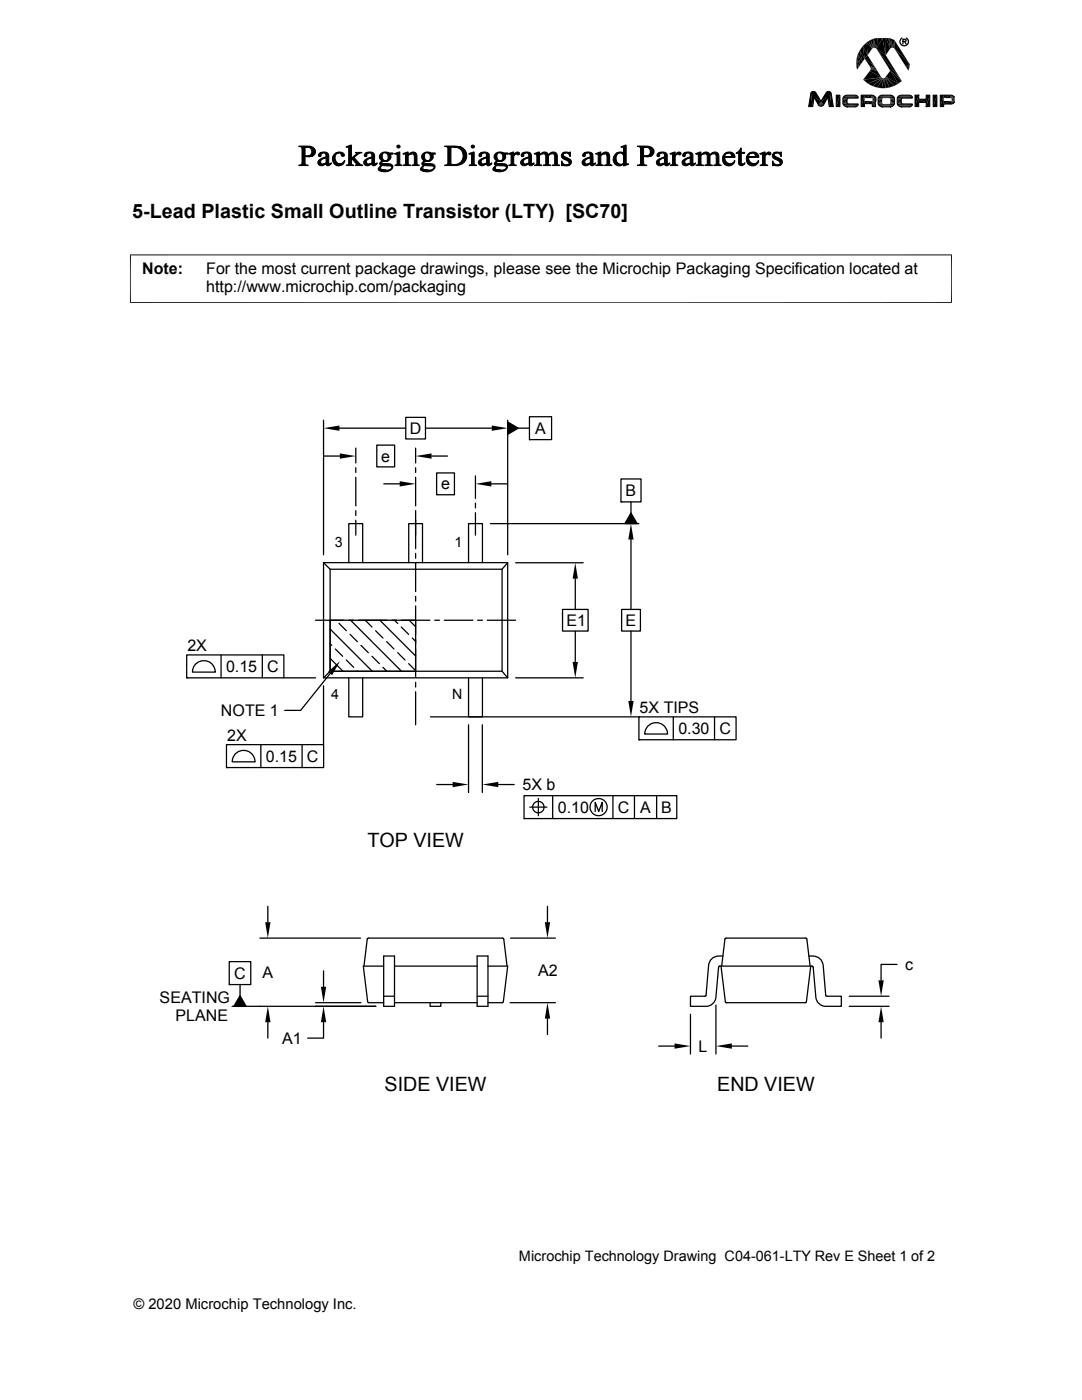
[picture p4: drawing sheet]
<svg xmlns="http://www.w3.org/2000/svg" width="216mm" height="279mm" viewBox="0 0 216 279" stroke-linecap="round" stroke-linejoin="round" font-family="sans-serif">
<g fill="none" stroke="#000" stroke-width=".25">
<path d="M180.2 8.3l.5-.1 .1-.3-.6-.1v1M180.5 8.3l.3 .5M180.8 7.6h.1a.84 .84 0 0 1 .3 1l-.3 .4a.84 .84 0 0 1-1 0 .84 .84 0 0 1-.3-.9l.4-.5M183.3 19h.1M169 21.3h.1M176 21.3h.1M177.7 21.3h.1M179.9 21.3h.1M184.8 21.3h.1M64.6 83.9v26.8M64.6 91h3.2M67.7 85.4h13.3"/>
<path d="M71 89.4v3M71 93.3v1M71 95.3v5.7M75.2 88.8h3.5v4.4h-3.5zM76.6 96.6h3.2M81 83.3h3.9v4.3h-3.9zM82.9 89.4v3M82.9 93.3v1M82.9 95.2v5.8M84.9 85.4h13.2M86.1 91h3.2M87.1 94.4h3.6v4.3h-3.6z"/>
<path d="M94.9 95v4.5M98 96.6h3.2M101.3 84.2l2.1 1.2-2.1 1.3zM101.3 83.9v26.8M103.4 85.4h2.2M105.6 83.2h4.5v4.5h-4.5zM105.6 87.7h.1M123.9 95.6h4v4.6h-4zM64.6 112.3h36.7v23h-36.7zM64.6 112.3l1.3 1.3M65.9 113.6h34.3v20.4h-34.3zM69.6 112.3v-7.8h2.8v7.8"/>
<path d="M71 101.9v1M71 103.8v3M81.6 112.3v-7.8h2.7v7.8M82.9 110.4v1M82.9 112.4v5.7M82.9 119v1M82.9 101.9v7.6M93.5 112.3v-7.8h2.8v7.8M94.9 100.4v1M94.9 102.3v4.5M97.8 104.5h29.7M101.3 112.3l-1.1 1.3"/>
<path d="M102.9 112.3h13.5M114.8 115.5v6.1M123.9 100.2h.1M125.9 102.4l1.2 2.1h-2.4zM125.9 100.2v2.2M125.9 107.7v13.9M37.3 130.7h19.3v4.6h-19.3zM37.3 135.3h.1M39.2 132.4a2.29 2.29 0 0 1 2.4-.4 2.29 2.29 0 0 1 1.4 2.1h-4.6l.3-1.1zM44.1 130.7v4.6M52.3 130.7v4.6M56.6 135.3h6.4"/>
<path d="M63 123.8h5.6M64.6 136.9v11.7M65.9 128.5l.3 .3M65.9 125.5l8.4 8.5M65.9 131.4l2.5 2.6M65.9 123.8h17v10.2h-17zM65.9 134.4l-5.9 7.4h-3.2M65.9 134l-1.3 1.3M66.9 129.5l1.5 1.5M67.6 124.4l1.5 1.5M69.1 131.7l1.5 1.5M69.6 135.3v7.8h2.8v-7.8"/>
<path d="M69.6 123.8h.9M69.8 126.6l1.5 1.5M70 123.8l10.1 10.2M71.3 133.9l.1 .1M71.5 123.8h5.7M72 128.8l1.5 1.5M72.9 123.8l1.3 1.3M74.2 131l1.5 1.4M75 125.9l1.4 1.4M75.8 123.8l7.1 7.1M76.4 133.2l.8 .8M77.2 128.1l1.4 1.4"/>
<path d="M78.2 123.8h.9M78.7 123.8l.7 .6M79.4 130.3l1.4 1.4M80.1 125.1l1.4 1.5M80.1 123.8h5.7M81.5 132.4l1.4 1.4M81.6 123.8l1.3 1.3M82.3 127.3l.6 .7M82.9 120.9v5.7M82.9 127.6v.9M82.9 129.5v5.7M82.9 136.2v.9"/>
<path d="M82.9 138.1v6.6M86.7 123.8h1M88.6 123.8h5.8M93.5 135.3v7.8h2.8v-7.8M95.3 123.8h1M97.2 123.8h5.7M100.2 134l1.1 1.3M102.9 135.3h13.5M112.2 121.6h5.1v4.3h-5.1zM114.8 125.9v6.2M124 121.6h3.8v4.3h-3.8zM125.9 125.9v14"/>
<path d="M45.2 148.6h19.4v4.6h-19.4zM45.2 153.2h.1M47.1 150.3a2.29 2.29 0 0 1 2.5-.3 2.29 2.29 0 0 1 1.3 2h-4.6l.4-1.1zM52 148.6v4.6M60.3 148.6v4.6M85.9 143.1h41.6M87.1 156.6h3.2M93.5 144.7v13.5M96.2 144.7v13.5M99.4 156.6h3.2M104.6 158.8h30.4v4.6h-30.4zM107.4 159.4v3.4"/>
<path d="M110.3 158.8v4.6M122.3 158.8v4.6M126.6 158.8v4.6M127.5 143.1h19.4v4.5h-19.4zM127.5 147.6h.1M129.4 144.8a2.28 2.28 0 0 1 2.5-.4 2.28 2.28 0 0 1 1.3 2.1h-4.6l.4-1.2zM131 158.8v4.6M134.3 143.1v4.5M142.6 143.1v4.5M104.6 163.4h.1M105.7 161.1h3.4M118.8 161.9v-1.8l.7 1.8 .7-1.8v1.8"/>
<path d="M45.7 191.9h4.3v4.6h-4.3zM45.7 196.5h.1M47.9 196.5v2.2M47.9 198.7l1.2 2.1h-2.4zM51.9 187.2h20M53.4 180.9v3.1M64.6 193.8v3.1M72.6 192.8l.7-5.4 .1-.2h26.9l.2 .2 .7 5.4M76.6 190.8h2.1v10h-2.1zM76.6 192.8h-4.1l.9 7.2 3.2 .1M76.6 198.8h2.1M78.7 192.8h16.5"/>
<path d="M95.2 190.8h2.2v10h-2.2zM95.2 198.8h2.2M97.4 192.8h3.9l-.9 7.2-3 .1M101.9 187.2h8.9M109.2 180.9v3.1M144 192.8l.7-5.4 .1-.2h16l.2 .2 .6 5.4M161.4 190.8a2.26 2.26 0 0 1 2.9 1.8l.5 6.1 3.1 .1v2h-3.1a1.99 1.99 0 0 1-2-1.8l-.5-6-.2-.2h-18.5l-.2 .2-.5 6a1.99 1.99 0 0 1-2.1 1.8h-3v-2l3-.1 .6-6.1a2.21 2.21 0 0 1 2.9-1.8M161.8 192.8l-.9 7.1-.2 .2h-15.9l-.9-7.3M169.5 198.8h7.9M179 192.5h-3.2v3.1M46.3 200.8h28.7M53.4 204v3.2"/>
<path d="M63 200.1h9M64.6 204v3.2h-3.2M78.7 200.1h16.5M85.8 200.1v.7h2.2v-.7M101.8 200.1h9M109.2 203.3v3.2M131.4 208.8h3.2M137.8 202.4v8M142.9 200.6v9.8M146 208.8h3.2M169.5 200.8h7.9M175.8 204v3.2"/>
<circle cx="107.4" cy="161.1" r="1.14"/>
<circle cx="119.4" cy="161.1" r="1.71"/>
</g>
<g fill="#000" stroke="#000" stroke-width=".2">
<path d="M80.4 30.6l.3 .1zM118.9 30.6l.2 .1zM123.9 29.3h.3zM151.6 30.6l.3 .1z"/>
<path d="M60.2 29.4h1.1h-.4v1.7h1.5l-1.5 .1v1.6l.6 .2h-1.9v-.1a.5 .5 0 0 0 .7-.6z" fill-rule="evenodd"/>
<path d="M59.6 29.1h1.6a1.26 1.26 0 0 1 1.3 .4 1.26 1.26 0 0 1 .3 1.3l-.4 .3h-1a.87 .87 0 0 0 .8-.9 .87 .87 0 0 0-.9-.8h-1.1z" fill-rule="evenodd"/>
<path d="M60.9 31.2h1.3z" fill-rule="evenodd"/>
<path d="M63.6 30.7l.3-.2h.6l-.4 .2a.36 .36 0 0 1-.1 .4 .36 .36 0 0 1-.3 .1l-.2-.1z" fill-rule="evenodd"/>
<path d="M63.5 32.1a1.65 1.65 0 0 1 1.6-.6 1.09 1.09 0 0 0-1.1 .9l.3 .3 .6 .1a.83 .83 0 0 1-.9 .3 .83 .83 0 0 1-.6-.7z" fill-rule="evenodd"/>
<path d="M63.9 30.5l.2-.1a1.3 1.3 0 0 1 1.5 .4l.1 1.9 .3 .1a.51 .51 0 0 1-.5 .3 .51 .51 0 0 1-.4-.3v-.1l-.3-.1 .3-.1v-1h-.5l.5-.3a.56 .56 0 0 0-.6-.7z" fill-rule="evenodd"/>
<path d="M64.4 32.8l.7-.1z" fill-rule="evenodd"/>
<path d="M65.7 32.7l.4-.2-.1 .3z" fill-rule="evenodd"/>
<path d="M67 30.6l.6-.1a1.1 1.1 0 0 0-.7 1.2 1.1 1.1 0 0 0 .9 1h.7a1.33 1.33 0 0 1-2-.2 1.33 1.33 0 0 1 .5-1.9z" fill-rule="evenodd"/>
<path d="M67.1 30.5a1.26 1.26 0 0 1 1.6 .4v.2a.46 .46 0 0 1-.5 0 .46 .46 0 0 1-.2-.5z" fill-rule="evenodd"/>
<path d="M67.8 32.7a.93 .93 0 0 0 .9-.7l.1 .2-.3 .5z" fill-rule="evenodd"/>
<path d="M69.1 29.3h.2z" fill-rule="evenodd"/>
<path d="M69.1 29.3l1-.3v3.7l.5 .3h-1.5l.3-.1 .2-.3v-3l-.1-.2z" fill-rule="evenodd"/>
<path d="M70.9 30.4h1.3l-.7 .4-.9 .6 1.2 1.3 .6 .3h-1.5l.2-.3-1-1.1 1-.8v-.3z" fill-rule="evenodd"/>
<path d="M72.8 30.7l.2-.2h.7h-.2a.46 .46 0 0 0-.3 .6l-.2 .2a.32 .32 0 0 1-.3-.2 .32 .32 0 0 1 .1-.4z" fill-rule="evenodd"/>
<path d="M72.7 32.1a1.64 1.64 0 0 1 1.5-.6 1.06 1.06 0 0 0-1.1 .9l.4 .3 .6 .1a.84 .84 0 0 1-.9 .3 .84 .84 0 0 1-.6-.7z" fill-rule="evenodd"/>
<path d="M73 30.5l.2-.1a1.31 1.31 0 0 1 1.5 .4l.1 1.9 .3 .1a.48 .48 0 0 1-.5 .3 .48 .48 0 0 1-.4-.4l-.2-.1 .2-.1v-1h-.5l.5-.3a.54 .54 0 0 0-.5-.7z" fill-rule="evenodd"/>
<path d="M73.6 32.8l.6-.1z" fill-rule="evenodd"/>
<path d="M74.9 32.7l.3-.2-.1 .3z" fill-rule="evenodd"/>
<path d="M75.7 33.3l.5-.3-.3 .5a.93 .93 0 0 0 1.1 .5h-1.4a.42 .42 0 0 1 .1-.7z" fill-rule="evenodd"/>
<path d="M76 30.6l.8-.3 .7 .2h-.7a.83 .83 0 0 0-.5 .8 .83 .83 0 0 0 .5 .7h.7l-1.1 .1-.2 .2v.3l1 .1a.81 .81 0 0 1 1.2 .7 2.02 2.02 0 0 1-2.8 .6h1.4a.8 .8 0 0 0 1.1-.7l-.3-.2-1.7-.1a.48 .48 0 0 1-.3-.5 .48 .48 0 0 1 .5-.4 .85 .85 0 0 1-.3-1.5z" fill-rule="evenodd"/>
<path d="M76.4 32.1h1z" fill-rule="evenodd"/>
<path d="M76.8 30.5h1.6v.3h-.5a.82 .82 0 0 1-.4 1.2h-.6a.82 .82 0 0 0 .5-.8 .82 .82 0 0 0-.6-.7z" fill-rule="evenodd"/>
<path d="M78.7 30.6l.3 .1z" fill-rule="evenodd"/>
<path d="M78.7 30.6l1.1-.3v2.1a.37 .37 0 0 0 .4 .5v.1h-1.4l.4-.3v-1.6l-.1-.3z" fill-rule="evenodd"/>
<path d="M80.4 30.6l1-.3v.6h-.5z" fill-rule="evenodd"/>
<path d="M80.9 30.9l1.3-.2-.8 .4 .1 1.6 .4 .3h-1.4l.4-.3z" fill-rule="evenodd"/>
<path d="M81.7 30.7a.84 .84 0 0 1 .9-.4 .84 .84 0 0 1 .6 .8v1.6l.5 .3h-1.5l.3-.1 .2-.3-.1-1.6-.3-.3z" fill-rule="evenodd"/>
<path d="M84.1 33.3l.5-.3-.2 .5a.93 .93 0 0 0 1 .5h-1.4a.42 .42 0 0 1 .1-.7z" fill-rule="evenodd"/>
<path d="M84.4 30.6l.9-.3 .6 .2h-.7a.83 .83 0 0 0-.5 .8 .83 .83 0 0 0 .5 .7h.7l-1.1 .1-.2 .2v.3l1.1 .1a.81 .81 0 0 1 1.1 .7 2.02 2.02 0 0 1-2.8 .6h1.4a.8 .8 0 0 0 1.2-.7l-.4-.2-1.7-.1a.48 .48 0 0 1-.3-.5 .48 .48 0 0 1 .5-.4 .85 .85 0 0 1-.3-1.5z" fill-rule="evenodd"/>
<path d="M84.8 32.1h1z" fill-rule="evenodd"/>
<path d="M85.2 30.5h1.6v.3h-.5a.81 .81 0 0 1-.4 1.2h-.6a.82 .82 0 0 0 .6-.8 .82 .82 0 0 0-.7-.7z" fill-rule="evenodd"/>
<path d="M88.7 29.1h2l1.3 .3-2 .1v3.2l1.9 .1-.9 .2h-2.3l.6-.2v-.2l.1-2.9a.46 .46 0 0 0-.7-.4z" fill-rule="evenodd"/>
<path d="M90.7 29.4h1.3a1.86 1.86 0 0 1 1.2 1.7 1.86 1.86 0 0 1-1.3 1.7h-1.2a1.73 1.73 0 0 0 1.7-1.7 1.73 1.73 0 0 0-1.7-1.7z" fill-rule="evenodd"/>
<path d="M93.6 30.6l.3 .1z" fill-rule="evenodd"/>
<path d="M93.6 30.6l1-.3v2.1a.36 .36 0 0 0 .1 .4 .36 .36 0 0 0 .4 .1v.1h-1.5v-.1a.38 .38 0 0 0 .5-.5v-1.5l-.1-.1z" fill-rule="evenodd"/>
<path d="M95.7 30.7l.2-.2h.6h-.1a.43 .43 0 0 0-.3 .6l-.2 .2a.32 .32 0 0 1-.3-.2 .32 .32 0 0 1 .1-.4z" fill-rule="evenodd"/>
<path d="M95.7 31.9l.9-.4h.5a1.08 1.08 0 0 0-1.1 .9l.4 .3 .5 .1a.79 .79 0 0 1-.9 .2 .79 .79 0 0 1-.5-.9z" fill-rule="evenodd"/>
<path d="M95.9 30.5a1.28 1.28 0 0 1 1.7 .4v1.7l.4 .2a.48 .48 0 0 1-.5 .3 .48 .48 0 0 1-.4-.4l-.2-.1 .2-.1v-1h-.5l.5-.2-.1-.6z" fill-rule="evenodd"/>
<path d="M96.5 32.8l.6-.1z" fill-rule="evenodd"/>
<path d="M97.8 32.7l.3-.2-.1 .3z" fill-rule="evenodd"/>
<path d="M98.6 33.3l.5-.3-.3 .5a.94 .94 0 0 0 1.1 .5h-1.4a.42 .42 0 0 1 .1-.7z" fill-rule="evenodd"/>
<path d="M98.9 30.6a1.47 1.47 0 0 1 1.5-.1h-.7a.81 .81 0 0 0-.6 .8 .81 .81 0 0 0 .7 .7h.6l-1.1 .1-.2 .5 1.7 .1a.6 .6 0 0 1 .5 .7 2.05 2.05 0 0 1-2.8 .6 4.5 4.5 0 0 0 2.3-.3l.2-.4-.2-.2h-1.3a.55 .55 0 0 1-.8-.6l.4-.4a.85 .85 0 0 1-.2-1.5z" fill-rule="evenodd"/>
<path d="M99.3 32.1h1z" fill-rule="evenodd"/>
<path d="M99.7 30.5h1.6v.3h-.6a.83 .83 0 0 1-.3 1.2h-.6h.1a.84 .84 0 0 0 .4-.8 .84 .84 0 0 0-.6-.7z" fill-rule="evenodd"/>
<path d="M101.5 30.6l.2 .1z" fill-rule="evenodd"/>
<path d="M101.5 30.6l1-.3v.6h.2l-.2 .3v1.5l.5 .3h-1.5l.5-.3v-1.7l-.1-.2z" fill-rule="evenodd"/>
<path d="M102.7 30.7h.2l-.4 .2z" fill-rule="evenodd"/>
<path d="M102.7 30.7a.5 .5 0 0 1 .5-.4 .5 .5 0 0 1 .5 .5 .49 .49 0 0 1-.8-.1z" fill-rule="evenodd"/>
<path d="M104.1 30.7l.3-.2h.6h-.2a.46 .46 0 0 0-.3 .6l-.1 .2a.32 .32 0 0 1-.4-.2 .32 .32 0 0 1 .1-.4z" fill-rule="evenodd"/>
<path d="M104 32.1a1.64 1.64 0 0 1 1.5-.6 1.06 1.06 0 0 0-1.1 .9l.4 .3 .6 .1a.84 .84 0 0 1-.9 .3 .84 .84 0 0 1-.6-.7z" fill-rule="evenodd"/>
<path d="M104.4 30.5l.1-.1a1.31 1.31 0 0 1 1.5 .4l.1 1.9 .3 .1a.48 .48 0 0 1-.5 .3 .48 .48 0 0 1-.4-.4l-.2-.1 .2-.1v-1h-.4l.4-.3a.54 .54 0 0 0-.5-.7z" fill-rule="evenodd"/>
<path d="M104.9 32.8l.6-.1z" fill-rule="evenodd"/>
<path d="M106.2 32.7l.4-.2-.2 .3z" fill-rule="evenodd"/>
<path d="M106.6 30.6l.3 .1z" fill-rule="evenodd"/>
<path d="M106.6 30.6l1.1-.3v.6h-.6l-.1-.1z" fill-rule="evenodd"/>
<path d="M107.1 30.9l1.3-.2-.7 .3v1.7l.4 .3h-1.4l.4-.3z" fill-rule="evenodd"/>
<path d="M107.9 30.7a.86 .86 0 0 1 1.5 .2h.2l-.2 .1 .1 1.7 .4 .3h-1.5l.5-.3v-1.5l-.2-.4z" fill-rule="evenodd"/>
<path d="M109.5 30.8l.2-.2 .5 .1-.6 .2h-.2z" fill-rule="evenodd"/>
<path d="M109.7 30.6a.85 .85 0 0 1 .9-.2 .85 .85 0 0 1 .6 .7v1.3a.37 .37 0 0 0 .5 .5v.1h-1.5l.5-.3v-1.5a.45 .45 0 0 0-.5-.5z" fill-rule="evenodd"/>
<path d="M112 32.1a1.36 1.36 0 0 0 1.6 .9l-1.6 .1z" fill-rule="evenodd"/>
<path d="M112.2 30.7l.2-.2h.5a.39 .39 0 0 0-.5 .2 .39 .39 0 0 0 .2 .5l.8 .4a.73 .73 0 0 1 .6 .6 .73 .73 0 0 1-.4 .8h-.5l.4-.4a1.73 1.73 0 0 0-1.1-.9l-.4-.5z" fill-rule="evenodd"/>
<path d="M112.4 30.5l.4-.2 .8 .1z" fill-rule="evenodd"/>
<path d="M112.2 33h1.4l-.5 .1z" fill-rule="evenodd"/>
<path d="M112.4 30.5l1.4-.2v.9l-.2-.1a.7 .7 0 0 0-.7-.6z" fill-rule="evenodd"/>
<path d="M116.5 30.6l.1-.1h.6l-.4 .2a.36 .36 0 0 1 0 .4 .36 .36 0 0 1-.4 .1l-.1-.2z" fill-rule="evenodd"/>
<path d="M116.5 31.8l.8-.3h.5a1.09 1.09 0 0 0-1.1 .9l.3 .3 .6 .1a.89 .89 0 0 1-1.5-.2l.1-.4z" fill-rule="evenodd"/>
<path d="M116.6 30.5l.2-.1a1.1 1.1 0 0 1 1.3 .2 1.1 1.1 0 0 1 .2 1.2v.8l.4 .2a.51 .51 0 0 1-.4 .3 .51 .51 0 0 1-.5-.3v-.1l-.2-.1 .2-.1v-1h-.5l.5-.3a.55 .55 0 0 0-.6-.7z" fill-rule="evenodd"/>
<path d="M117.1 32.8l.7-.1z" fill-rule="evenodd"/>
<path d="M118.5 32.7l.3-.2-.1 .3z" fill-rule="evenodd"/>
<path d="M118.9 30.6l1-.3v.6h-.6z" fill-rule="evenodd"/>
<path d="M119.3 30.9l1.4-.2-.8 .4v1.3a.39 .39 0 0 0 .1 .4 .39 .39 0 0 0 .4 .1v.1h-1.5l.5-.3z" fill-rule="evenodd"/>
<path d="M120.1 30.7a.84 .84 0 0 1 .9-.3 .84 .84 0 0 1 .6 .7l.1 1.6 .4 .3h-1.4l.4-.3v-1.7l-.4-.3z" fill-rule="evenodd"/>
<path d="M122.7 30.9l.4-.4h.6a1.2 1.2 0 0 0-.8 1.2 1.2 1.2 0 0 0 .9 1.1h-1a1.4 1.4 0 0 1-.1-1.9z" fill-rule="evenodd"/>
<path d="M123.1 30.5a1.12 1.12 0 0 1 1.3 .1z" fill-rule="evenodd"/>
<path d="M123.9 29.3l1-.3v3.3l.3 .4h-.8a1.19 1.19 0 0 1-1.6 .1h1l.6-.3v-1.4l-.3-.5h.3v-1v-.2z" fill-rule="evenodd"/>
<path d="M124.4 32.7h1v.1l-1 .3z" fill-rule="evenodd"/>
<path d="M127.7 29.4h1.1h-.4v1.7h1.6l-1.6 .1v1.1a.47 .47 0 0 0 .1 .5 .47 .47 0 0 0 .6 .1v.1h-1.9l.4-.1 .2-.3z" fill-rule="evenodd"/>
<path d="M127.2 29.1h1.6a1.23 1.23 0 0 1 1.3 .4 1.23 1.23 0 0 1 .2 1.3l-.3 .3h-1.1a.87 .87 0 0 0 .9-.9 .87 .87 0 0 0-1-.8h-1.1z" fill-rule="evenodd"/>
<path d="M128.4 31.2h1.4z" fill-rule="evenodd"/>
<path d="M131.2 30.7l.3-.2h.6h-.2a.42 .42 0 0 0-.3 .6l-.2 .2a.32 .32 0 0 1-.3-.2 .32 .32 0 0 1 .1-.4z" fill-rule="evenodd"/>
<path d="M131.3 31.9l.7-.4h.6a1.12 1.12 0 0 0-1.1 .9l.4 .3 .6 .1a.79 .79 0 0 1-1 .2 .79 .79 0 0 1-.5-.9z" fill-rule="evenodd"/>
<path d="M131.5 30.5a1.23 1.23 0 0 1 1.6 .4l.1 1.7 .3 .2a.48 .48 0 0 1-.5 .3 .48 .48 0 0 1-.4-.4l-.2-.1 .2-.1v-1h-.4l.4-.2-.1-.6-.4-.2z" fill-rule="evenodd"/>
<path d="M132 32.8l.6-.1z" fill-rule="evenodd"/>
<path d="M133.3 32.7l.3-.2-.1 .3z" fill-rule="evenodd"/>
<path d="M133.7 30.6l.3 .1z" fill-rule="evenodd"/>
<path d="M133.7 30.6l1-.3v.6h.2l-.2 .3 .1 1.5 .5 .3h-1.6l.5-.3v-1.8l-.1-.1z" fill-rule="evenodd"/>
<path d="M134.9 30.7h.3l-.5 .2z" fill-rule="evenodd"/>
<path d="M134.9 30.7a.49 .49 0 0 1 .5-.4 .49 .49 0 0 1 .5 .5 .47 .47 0 0 1-.7-.1z" fill-rule="evenodd"/>
<path d="M136.3 30.7l.3-.2h.6a.44 .44 0 0 0-.5 .6 .31 .31 0 0 1-.4 .1 .31 .31 0 0 1 0-.5z" fill-rule="evenodd"/>
<path d="M136.4 31.9l.7-.4h.6a1.11 1.11 0 0 0-1 .9l.3 .3 .6 .1a.79 .79 0 0 1-1 .2 .79 .79 0 0 1-.4-.9z" fill-rule="evenodd"/>
<path d="M136.6 30.5a1.23 1.23 0 0 1 1.7 .4v1.7l.4 .2a.48 .48 0 0 1-.5 .3 .48 .48 0 0 1-.5-.4l-.2-.1 .2-.1v-1h-.4l.4-.2-.1-.6z" fill-rule="evenodd"/>
<path d="M137.1 32.8l.6-.1z" fill-rule="evenodd"/>
<path d="M138.4 32.7l.4-.2-.1 .3z" fill-rule="evenodd"/>
<path d="M138.8 30.6l.3 .1z" fill-rule="evenodd"/>
<path d="M138.8 30.6l1.1-.3v.6h-.6l-.1-.1z" fill-rule="evenodd"/>
<path d="M139.3 30.9l1.3-.2-.7 .3v1.7l.5 .3h-1.5l.4-.3z" fill-rule="evenodd"/>
<path d="M140.1 30.7a.86 .86 0 0 1 1.5 .2h.2l-.2 .2 .1 1.6 .4 .3h-1.4l.4-.3v-1.8l-.4-.2z" fill-rule="evenodd"/>
<path d="M141.8 30.8l.1-.2 .5 .1-.8 .2z" fill-rule="evenodd"/>
<path d="M141.9 30.6a.85 .85 0 0 1 1-.2 .85 .85 0 0 1 .5 .8l.1 1.5 .4 .3h-1.5v-.1a.37 .37 0 0 0 .5-.4v-1.2a.52 .52 0 0 0-.5-.6z" fill-rule="evenodd"/>
<path d="M144.5 30.7l.3-.2h.6a.73 .73 0 0 0-.8 .7l-.4 .1z" fill-rule="evenodd"/>
<path d="M144.8 30.5a1.17 1.17 0 0 1 1.9 .9h-2.1a1.11 1.11 0 0 0 1.1 1.2l-1.2 .1-.3-.7v-.6v-.1l1.8-.1a.62 .62 0 0 0-.6-.7z" fill-rule="evenodd"/>
<path d="M144.5 32.7l1.2-.1a.85 .85 0 0 0 .9-.6l.1 .1a1.26 1.26 0 0 1-1 1 1.26 1.26 0 0 1-1.2-.4z" fill-rule="evenodd"/>
<path d="M147.8 29.5h.1v.9h.7v.2h-.7v1.9l.3 .2-.8 .1v-2.2l-.5-.1 .6-.4z" fill-rule="evenodd"/>
<path d="M147.4 32.8l.9-.1 .2-.2h.2l-.1 .1a.68 .68 0 0 1-1.2 .2z" fill-rule="evenodd"/>
<path d="M149.3 30.7l.3-.2h.5a.73 .73 0 0 0-.7 .7l-.4 .1z" fill-rule="evenodd"/>
<path d="M149.6 30.5l.1-.1a1.17 1.17 0 0 1 1.7 1h-2a1.1 1.1 0 0 0 1.1 1.2l-1.3 .1-.3-.7 .1-.7 1.7-.1a.66 .66 0 0 0-.6-.7z" fill-rule="evenodd"/>
<path d="M149.2 32.7l1.5-.1 .4-.2 .2-.4a1.16 1.16 0 0 1-.8 1.1 1.16 1.16 0 0 1-1.3-.4z" fill-rule="evenodd"/>
<path d="M151.6 30.6l1.1-.3v.6h.1l-.1 .3v1.5l.5 .3h-1.5l.4-.3v-1.5v-.4z" fill-rule="evenodd"/>
<path d="M152.8 30.7h.3l-.4 .2z" fill-rule="evenodd"/>
<path d="M152.9 30.6a.43 .43 0 0 1 .6-.3 .43 .43 0 0 1 .3 .5l-.4 .1-.6-.2z" fill-rule="evenodd"/>
<path d="M154.1 32.1a1.35 1.35 0 0 0 1.6 .9l-1.6 .1z" fill-rule="evenodd"/>
<path d="M154.3 30.7l.2-.2h.5h-.3a.35 .35 0 0 0-.2 .3 .35 .35 0 0 0 .2 .4l.8 .4a.73 .73 0 0 1 .6 .6 .73 .73 0 0 1-.4 .8h-.5l.4-.4a1.71 1.71 0 0 0-1.1-.9 .63 .63 0 0 1-.2-1z" fill-rule="evenodd"/>
<path d="M154.5 30.5l.4-.2 .8 .1z" fill-rule="evenodd"/>
<path d="M154.3 33h1.4l-.5 .1z" fill-rule="evenodd"/>
<path d="M154.5 30.5l1.4-.2v.9l-.2-.1a.7 .7 0 0 0-.7-.6z" fill-rule="evenodd"/>
<circle cx="79.5" cy="29.3" r=".31"/>
<circle cx="94.3" cy="29.3" r=".31"/>
</g>
<g fill="#000">
<path d="M161.8 18.6l.7 .8-.3 1.9zM161.9 18.4l.6 1-.7-.8zM161.9 18.4l.6 1zM161.9 18.4l.1-.1 .5 1.1zM162 18.3l.5 1.1zM162 18.3l.1-.1 .4 1.2zM162.1 18.2l.4 1.2zM162.1 18.2h.2l.2 1.2zM162.3 18.2l.2 1.2zM162.3 18.2l.2 .1v1.1zM162.5 18.3v1.1zM162.5 18.3l.2 .1-.2 1z"/>
<path d="M162.7 18.4l-.2 1zM162.7 18.4l.1 .1-.3 .9zM162.8 18.5l-.3 .9zM162.8 18.5l1 1.7-1.3-.8zM164.9 18.5l.3 .9-1.4 .8zM164.9 18.5l.3 .9zM165 18.4l.2 1zM165 18.4l.2 1-.3-.9zM165 18.4l.1-.1 .1 1.1zM165.1 18.3l.1 1.1zM165.3 18.2l-.1 1.2zM165.1 18.3l.2-.1-.1 1.2z"/>
<path d="M165.3 18.2h.2l-.3 1.2zM165.5 18.2l-.3 1.2zM165.5 18.2l.1 .1-.4 1.1zM165.6 18.3l-.4 1.1zM165.6 18.3l.1 .1-.5 1zM165.7 18.4l-.5 1zM165.7 18.4l.1 .2-.6 .8zM165.8 18.6l-.3 2.7-.3-1.9zM166.9 19h.7l-.7 2.3zM168.2 19.6h1l-1 .1zM168.2 19.7l1-.1zM168.2 19.7h.8l-.8 .1z"/>
<path d="M168.2 19.8l.8-.1v.1zM168.2 19.8h.8v.7zM168.7 19.1l1.9-.1zM170.9 12.6v.7zM170.9 12v.6zM170.9 13.3l.1 .6zM172.5 11.7l-1.5 2.2zM171 11.4l-.1 .6zM170.9 12.6l.1 1.3zM171.2 10.8l-.2 .6zM171 11.7l.3 1.7-.4-.8zM170.9 12.6l.4 .8-.3 .5z"/>
<path d="M171.4 10.2l-.2 .6zM171.5 10.2l-.3 .6zM171.2 10.9l.5 2-.7-1.2zM171 11.7l.7 1.2-.4 .5zM171.8 9.7l-.4 .5zM171.8 19h.7l-.7 2.3zM171.6 10.1l.5 2.2-.9-1.4zM171.2 10.9l.9 1.4-.4 .6zM172.1 9.2l-.3 .5zM172.2 9.2l-.4 .5zM172.2 15.9l.5 .5zM172.3 15.9l.4 .4z"/>
<path d="M172.5 19h1.4l-1.4 .6zM172.5 19.6l1.4-.6v.6zM172.5 11.7l1.2 1.7zM172.2 9.2l.3 2.5-.9-1.6zM171.6 10.1l.9 1.6-.4 .6zM172.6 8.7l-.5 .5zM172.1 9.2l.5-.4zM172.7 16.4l.5 .3zM172.7 16.3l.6 .4zM172.6 8.7l.5-.3zM173.1 11l2.8 4.4zM173.1 11l1.2 2-1.8-1.3z"/>
<path d="M172.2 9.2l.7-.7 .2 2.5zM172.2 9.2l.9 1.8-.6 .7zM173.2 16.7l.6 .4zM173.3 16.7l.5 .3zM173.1 8.3l.5-.3zM173.7 13.8v.2zM173.7 14l-1.4 1.9zM173.8 13.8l-.1 .2zM173.7 13.6v.2zM173.7 13.4v.2zM173.8 13.6l-.1 .2zM173.7 13.4l.1 .2z"/>
<path d="M173.8 17.1l.6 .2zM173.8 17l.6 .3zM173.9 19v.6zM174.2 19l-.2 .6zM173.9 19h.3l-.3 .6zM174.4 19.1l-.4 .5zM174.2 19l.2 .1-.4 .5zM174 9.7l-.9 1.3zM172.9 8.5l.4-.3 .7 1.5zM172.9 8.5l1.1 1.2-.9 1.3zM174.1 19.6l.5-.4zM174.4 19.1l.2 .1-.5 .4z"/>
<path d="M174.1 19.7l.7-.2zM174.1 19.7l.5-.5 .2 .3zM174.1 19.7l.7-.2v.2zM174.1 19.7h.7l-.7 .3zM174.2 9.6l-.2 .1zM173.3 8.2l.4-.2 .5 1.6zM173.3 8.2l.9 1.4-.2 .1zM174.2 7.7l.6-.1zM173.6 8l.6-.2zM174 9.7l.2-.1zM174.3 7.7l.6 2-.3-.2zM173.7 8l.6-.3v1.8z"/>
<path d="M173.7 8l.6 1.5-.1 .1zM172.5 11.7l1.8 1.3-.6 .4zM173.7 13.4l.6-.4 .3 .4zM174.2 9.6l.2-.1zM174.4 17.3l.7 .2zM174.3 9.5h.3zM174.3 7.7l.3 1.8h-.3zM173.7 13.4h.9l-.8 .2zM173.8 13.6l.8-.2 .3 .4zM174.6 9.5l.2 .1zM174.3 7.7l.8-.1zM173.8 13.6l1.1 .2h-1.1z"/>
<path d="M173.8 13.8h1.1l.2 .4zM174.8 9.6l.1 .1zM174.9 9.7l1.8 1.3 3.2 5.2zM175.1 17.5l.6 .1zM173.8 13.8l1.3 .4h-1.5zM173.6 14.2h1.5l.7 1.2zM175.1 7.6h1l-1.2 2.1zM174.3 7.7l.8-.1-.2 2.1zM175.2 19.8h.8v.7zM175.2 19.6h1l-1 .1zM175.2 19.7l1-.1zM175.2 19.7h.8l-.8 .1z"/>
<path d="M175.2 19.8l.8-.1v.1zM175.7 17.6h.7zM175.8 15.4l.2 .2zM173.6 14.2l2.2 1.2-3.5 .5zM172.3 15.9l3.6-.4zM175.9 15.4l.1 .2zM172.3 15.9l3.6-.4-2.7 1.2zM173.2 16.7l2.7-1.2 .2 .1zM176 15.6h.2zM176 15.5l.2 .1zM173.2 16.7l2.9-1.1-2 1.6zM174.1 17.2l2-1.6h.1z"/>
<path d="M176.1 7.6h.7l-.1 3.4zM176.1 7.6l.6 3.4-1.8-1.3zM176.2 15.6h.2zM174.1 17.2l2.1-1.6-1.2 1.9zM176.2 15.6l-1.2 1.9zM176.3 15.6l-.3 2-1-.1zM176.3 15.6h.1l-.4 2zM176.4 17.6h.6zM176.4 17.6l.6-.1zM176.4 15.6l.2-.1zM176.4 15.6l.3 2h-.7zM176.5 15.6l1 1.8-.8 .2z"/>
<path d="M176.5 15.6l.2-.1 .8 1.9zM176.7 15.4l-.1 .1zM176.6 15.5l.1-.1zM176.7 15.5l1.7 1.6-.9 .3zM176.7 15.5l.1-.2 1.6 1.8zM177.6 9.7l-.9 1.3zM177.6 14.1l-.9 1.3zM176.8 15.3l2.4 1.4-.8 .4zM177.7 14.1l1.5 2.6-2.4-1.4zM176.8 7.6h.5l.3 2.1zM176.8 7.6l.8 2.1-.9 1.3zM177 17.5l.7-.1z"/>
<path d="M177.3 7.6l.9 1.9h-.3zM177.3 7.6l.6 1.9-.3 .2zM177.4 7.6l.5 .1zM177.3 7.6l.4 .1zM177.5 7.6l.4 .1zM174.9 9.7l2.8 4.4zM177.7 17.4l.6-.2zM177.7 14.1l2.2 2.1-.7 .5zM174.9 9.7l5 6.5-2.2-2.1zM176 19l2 .1zM177.3 7.6l.4 .1 .5 1.8zM177.8 9.6l-.2 .1z"/>
<path d="M177.6 9.7l.2-.1zM177.8 9.6l.2-.1zM178 9.5h.2zM177.7 7.7l.8 .3-.3 1.5zM178.3 17.2l.6-.3zM178.2 9.5l.2 .1zM177.9 7.7l.5 .3zM177.9 7.7l.6 .3zM178.5 8l3 4.8-3-3.2zM178.5 8v1.6l-.3-.1zM177.7 19.7h.8v.1zM177.7 19.7l.8 .1h-.8z"/>
<path d="M177.5 19.6h1v.1zM177.5 19.6l1 .1zM177.7 19.8h.8l-.8 .7zM178.4 9.6l.1 .1zM178.5 9.7l2.8 4.4zM178.9 16.9l.5-.3zM179 19.8h.8v.7zM179 19.7h.9l-.9 .1zM179 19.8l.9-.1-.1 .1zM179 19.6h1l-1 .1zM179 19.7l1-.1zM179.4 16.6l.6-.4z"/>
<path d="M179.5 19.1l2-.1zM176.7 11l3.2 5.2zM176.7 11l3.3 5.2zM178.5 9.6l3 3.2-.7 .5zM181.4 13.4l-.1 .7zM180.8 13.3l.6 .1-.1 .7zM181.5 12.8l-.1 .6zM180.8 13.3l.4-.3 .2 .4zM181.2 13l.3-.2-.1 .6zM178.4 8l3.1 4.8zM182.6 19h.7l-.7 2.3zM184.8 19h.7l-.7 2.3z"/>
<path d="M186.2 19h.7l-.7 2.3zM187.6 19h.7l-.7 2.3zM188.3 19h1.4l-1.4 .6zM188.3 19.6l1.4-.6v.6zM189.7 19v.6zM189.7 19h.2l-.2 .6zM189.9 19l-.1 .6zM189.9 19l.3 .1-.4 .5zM190.2 19.1l-.4 .5zM190.2 19.1l.2 .2-.6 .3zM189.8 19.6l.6-.3 .1 .2zM190.4 19.3l.1 .2z"/>
<path d="M189.8 19.6l.7-.1zM189.9 19.7l.6-.2v.2zM189.9 19.7l.6-.2zM189.9 19.7h.6l-.6 .3zM161.8 18.6l.4 2.7h-.8zM162.5 19.4l1.3 .8-.5 .8zM163.8 20.2l-.3 .9-.2-.1zM163.8 20.2l-.1 1-.2-.1zM163.8 20.2v1h-.1zM163.8 20.2l.2 1h-.2zM163.8 20.2l.3 .9-.1 .1zM163.8 20.2l.5 .8-.2 .1z"/>
<path d="M163.8 20.2l1.4-.8-.9 1.6zM165.8 18.6l.5 2.7h-.8zM167.6 19v2.3h-.7zM168.2 20.6l1 .1h-1zM168.2 20.6l1 .1zM168.2 20.5l.8 .1h-.8zM168.2 20.5h.8v.1zM168.2 19.8l.8 .7h-.8zM168.7 21.3h2zM172.5 19v2.3h-.7zM172.5 20.2h1.5l-1.5 .5zM172.5 20.7l1.5-.5v.5z"/>
<path d="M173.8 20.7l.8-.1zM174 20.7l.6-.1 .1 .1zM174 20.7h.7zM174 20.2l.3 .5h-.3zM174 20.2l.6 .4-.3 .1zM174 20.2l.3 .5zM174.1 20.8l.6-.1v.1zM174.1 20.8h.6l-.6 .5zM174.1 21.3l.6-.5v.5zM174 20.2l.6 .4zM174.1 20.1l.6 .3-.1 .2zM174.1 20.1l.7 .1-.1 .2z"/>
<path d="M174.1 20.1l.6 .3zM174.1 20l.7 .2zM174.1 20l.7-.3v.5zM175.2 19.8l.8 .7h-.8zM175.2 20.6l1 .1h-1zM175.2 20.6l1 .1zM175.2 20.5l.8 .1h-.8zM175.2 20.5h.8v.1zM176 21.3h2zM177.7 20.6l.8-.1v.1zM177.7 20.5h.8l-.8 .1zM177.5 20.7l1-.1v.1z"/>
<path d="M177.5 20.7l1-.1zM177.7 20.5l.8-.7v.7zM179 19.8l.8 .7h-.8zM179 20.5l.9 .1h-.9zM179 20.5h.8l.1 .1zM179 20.6l1 .1h-1zM179 20.6l1 .1zM179.5 21.3h2zM183.3 19v2.3h-.7zM183.3 19.8l1.5 .6h-1.5zM185.5 19v2.3h-.7zM183.3 19.8h1.5v.6z"/>
<path d="M186.9 19v2.3h-.7zM188.3 19v2.3h-.7zM188.3 20.2h1.5l-1.5 .5zM188.3 20.7l1.5-.5v.5zM189.8 20.2l.3 .5h-.3zM189.8 20.2l.5 .4-.2 .1zM189.8 20.2l.3 .5zM189.9 20.1l.6 .3-.2 .2zM189.8 20.2l.5 .4zM189.9 20.1l.6 .3zM189.9 20l.6-.3v.5zM189.9 20.1l.6 .1v.2z"/>
<path d="M189.9 20l.6 .2zM64.6 85.4l3.1-.5v1.1zM67.8 90.5l3.2 .5-3.2 .5zM79.8 96l3.1 .6-3.1 .5zM82.9 91l3.2-.5v1zM94.9 96.6l3.1-.6v1.1zM98.1 84.9l3.2 .5-3.2 .6zM101.3 84.2l2.1 1.2-2.1 1.3zM114.8 112.3l.5 3.2h-1zM125.9 104.5l.5 3.2h-1zM125.9 102.4l1.2 2.1h-2.4zM65.4 134.1l2.4-2.2-1.5 2.8z"/>
<path d="M114.3 132.1h1l-.5 3.2zM125.4 139.9h1l-.5 3.2zM90.3 156l3.2 .6-3.2 .5zM96.2 156.6l3.2-.6v1.1zM52.9 184h1.1l-.6 3.2zM64 196.9h1.1l-.5 3.2zM108.7 184h1.1l-.6 3.2zM175.3 195.6h1l-.5 3.2zM47.9 198.7l1.2 2.1h-2.4zM53.4 200.8l.6 3.2h-1.1zM64.6 200.8l.5 3.2h-1.1zM109.2 200.1l.6 3.2h-1.1z"/>
<path d="M134.6 208.2l3.2 .6-3.2 .5zM142.9 208.8l3.1-.6v1.1zM175.8 200.8l.5 3.2h-1z"/>
</g>
<path d="M176.5 15.6v2" fill="none" stroke="#000" stroke-width=".3"/>
<g fill="none" stroke="#000" stroke-width=".2">
<path d="M161.9 18.4l.3-.2 .6 .2 1 1.8 1.1-1.8 .3-.2 .6 .2 .5 2.9h-.8l-.3-1.9-.9 1.6a.63 .63 0 0 1-1 0l-.9-1.6-.2 1.9h-.8zM166.9 19h.7v2.3h-.7zM168.3 19.3h2.9M168.3 19.3l.7-.3h1.6a.55 .55 0 0 1 .6 .6h-2.1l-.1 .2 .1 .9h2.1v.3l-.4 .3h-1.8a.95 .95 0 0 1-.8-.6v-1.1zM168.4 19.1h2.7M168.7 19h2.2M171.8 19h2.3a.92 .92 0 0 1 .7 .7 .92 .92 0 0 1-.2 .9l.1 .7h-.6v-.5l-.3-.1h-1.3v.6h-.7zM175.5 19.1h2.7M175.7 19h2.3M177.7 19a.82 .82 0 0 1 .8 .6v1.1a.89 .89 0 0 1-.8 .6h-1.7a.89 .89 0 0 1-.8-.6v-1.1a.82 .82 0 0 1 .8-.6M178.4 19.3h-3.1M179.1 19.3h3"/>
<path d="M179.2 19.3l.7-.3h1.6a.55 .55 0 0 1 .6 .6h-2.2l-.1 .2 .1 .9h2.2v.3l-.4 .3h-1.8a.89 .89 0 0 1-.9-.6v-1.1zM179.5 19h2.3M181.9 19.1h-2.6M182.6 19h.7v.8h1.5v-.8h.7v2.3h-.7v-.9h-1.5v.9h-.7zM186.2 19h.7v2.3h-.7zM190.5 19.4l-.6-.4h-2.3v2.3h.7v-.5l1.7-.1 .5-.3M168.3 21h2.9M168.5 21.2h2.6M168.7 21.3h2.2M175.5 21.2h2.7M175.7 21.3h2.3M178.4 21h-3.1"/>
<path d="M179.1 21h3M179.3 21.2h2.7M179.5 21.3h2.3M26 50.8v9.7M189.9 50.8v9.7M189.9 50.9h-164M25.9 60.4h164"/>
</g>
<path d="M171.2 20.8h-3M175.2 20.8h3.3M182.1 20.8h-3.1" fill="none" stroke="#000" stroke-width=".21"/>
<path d="M171.2 19.5h-3M175.2 19.5h3.3M182.1 19.5h-3.1" fill="none" stroke="#000" stroke-width=".23"/>
<g font-size="3.9">
<text x="26.4" y="43.5">5-Lead Plastic Small Outline Transistor (LTY) [SC70]</text>
<text x="73.3" y="169.1">TOP VIEW</text>
<text x="76.7" y="217.6">SIDE VIEW</text>
<text x="143.1" y="217.6">END VIEW</text>
</g>
<g font-size="3.2">
<text x="28.4" y="54.6">Note:</text>
<text x="41.1" y="58.3">http://www.microchip.com/packaging</text>
<text x="41.1" y="54.6">For the most current package drawings, please see the Microchip Packaging Specification located at</text>
<text x="81.7" y="86.6">D</text>
<text x="106.8" y="86.6">A</text>
<text x="76.1" y="92.1">e</text>
<text x="88" y="97.7">e</text>
<text x="124.8" y="99">B</text>
<text x="113" y="124.9">E1</text>
<text x="124.8" y="124.9">E</text>
<text x="37.4" y="129.9">2X</text>
<text x="45.1" y="134.1">0.15</text>
<text x="53.3" y="134.1">C</text>
<text x="44.1" y="142.9">NOTE 1</text>
<text x="127.6" y="142.3">5X TIPS</text>
<text x="45.3" y="147.8">2X</text>
<text x="135.4" y="146.5">0.30</text>
<text x="143.6" y="146.5">C</text>
<text x="53" y="152">0.15</text>
<text x="61.3" y="152">C</text>
<text x="104.2" y="157.7">5X b</text>
<text x="111.3" y="162.2">0.10</text>
<text x="123.3" y="162.2">C</text>
<text x="127.7" y="162.2">A</text>
<text x="131.9" y="162.2">B</text>
<text x="46.7" y="195.3">C</text>
<text x="52.4" y="195.2">A</text>
<text x="107.4" y="194.8">A2</text>
<text x="180.6" y="193.6">c</text>
<text x="31.9" y="200.1">SEATING</text>
<text x="35" y="203.8">PLANE</text>
<text x="56.3" y="208.3">A1</text>
<text x="139.4" y="209.9">L</text>
</g>
<g font-size="2.9">
<text x="103.5" y="251.7">Microchip Technology Drawing C04-061-LTY Rev E Sheet 1 of 2</text>
<text x="26.6" y="261.3">© 2020 Microchip Technology Inc.</text>
</g>
<g font-size="2.8">
<text x="66.8" y="109.1">3</text>
<text x="90.7" y="109.1">1</text>
<text x="66.1" y="139.5">4</text>
<text x="90.2" y="139.5">N</text>
</g>
</svg>
